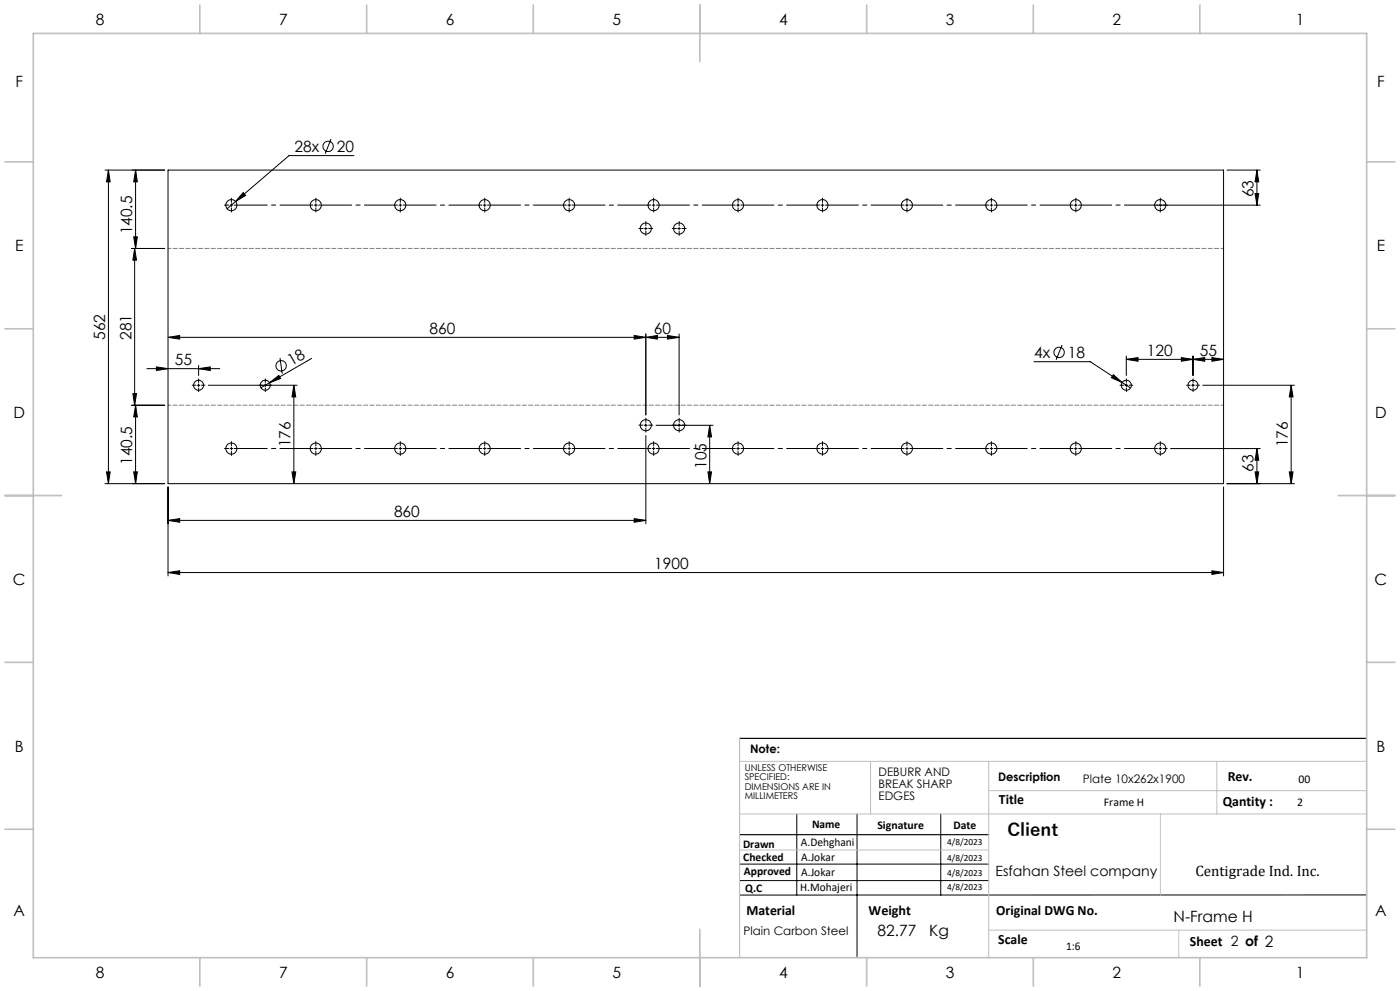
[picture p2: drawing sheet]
<svg xmlns="http://www.w3.org/2000/svg" width="420mm" height="297mm" viewBox="0 0 420 297" stroke-linecap="round" stroke-linejoin="round" font-family="sans-serif">
<g fill="none" stroke="#000" stroke-width=".3">
<path d="M31.5 51h17.9M32.5 51l.6 3.5h-1.1zM32.5 51v94M40.7 51v23.5M40.7 51l.5 3.5h-1.1zM50.4 51h316.7v94h-316.7zM73 57.7l.7 .9-3 1.8zM99.3 41.7l-1.8 4.4M106.2 46.6h-19.5l-18.6 16M368.1 51h10M376.5 58h1.1l-.5 3.5zM377.1 51l.5 3.5h-1.1z"/>
<path d="M377.1 51v10.5M39.4 74.5h10M40.1 71h1.1l-.5 3.5zM40.4 74.5v47M40.4 74.5l.6 3.5h-1.1zM193.3 68.5h.9M193.7 68.1v.8M203.3 68.5h.9M203.7 68.1v.8M322.3 61.5h.8M322.7 61.1v.8M347 61.5h31.1"/>
<path d="M39.9 118h1.1l-.6 3.5zM44.1 110.5h21.8M46.9 110l3.5 .5-3.5 .6zM50.4 101.1l3.5-.6v1.1zM59.2 115.5h.8M59.6 110.5l3.5-.5v1.1zM59.6 109.5v3M59.6 115v.9M62.5 115.5h26.6M79.6 115v.9M80.9 114.7l2.7-2.2 .6 .9zM80.9 114.7l-2.6 1.5"/>
<path d="M84 107.3l.7 4.7M88.2 115.5v29.5M88.2 115.5l.5 3.5h-1.1zM93.5 107.4l-12.6 7.3M190.3 100.5l3.4 .6-3.4 .5zM193.7 101.1l3.5-.6v1.1zM193.7 100.1v24.3M200.2 100.5l3.5 .6-3.5 .5zM203.7 100.1v24.3M203.7 101.1h-153.3M310.2 108.4h16.9l12.1 7.9M318.6 103.4l-1.8 4.4"/>
<path d="M334 112.3l2.7 2.3-3.3-1.4zM337.5 115.5h.8M337.9 106.7v5.8M337.9 107.7h29.2M337.9 107.7l3.5-.5v1.1zM337.9 115v.9M354.4 107.2l3.5 .5-3.5 .6zM357.5 115.5h.8M357.9 115v.9M357.9 107.7l3.5-.5v1.1zM357.9 106.7v5.8M360.8 115.5h27.5"/>
<path d="M363.6 107.2l3.5 .5-3.5 .6zM387.4 115.5v29.5M387.4 115.5l.5 3.5h-1.1zM39.4 121.5h10M40.7 121.5v23.5M40.7 121.5l.5 3.5h-1.1zM193.3 127.5h.9M193.7 127v.8M193.7 130.5v26.5M196.8 127.5h17.1M203.7 127v.8M212.9 127.5l.6 3.4h-1.1z"/>
<path d="M212.9 127.5v17.5M322.3 134.4h.8M322.7 134v.9M351.2 134.4h26.9M377.1 134.4l.5 3.5h-1.1zM377.1 134.4v10.6M31.5 145h17.9M32 141.4h1.1l-.6 3.6zM40.1 141.4h1.1l-.5 3.6zM50.4 156l3.5-.6v1.1zM50.4 145.9v26.7M50.4 156h143.3"/>
<path d="M87.6 141.4h1.1l-.5 3.6zM190.3 155.4l3.4 .6-3.4 .5zM212.4 141.4h1.1l-.6 3.6zM367.1 145.9v26.7M368.1 145h20.2M376.5 141.4h1.1l-.5 3.6zM386.8 141.4h1.1l-.5 3.6zM50.4 171.6l3.5-.5v1.1zM50.4 171.6h316.7M363.6 171.1l3.5 .5-3.5 .6zM221.9 259h74.7M239 243.9v24.3"/>
<path d="M257.1 243.9v43.1M282.2 243.9v24.3M221.9 263.9h74.7M410 268.2h-188.1"/>
<circle cx="98.4" cy="43.9" r="1.55"/>
<circle cx="69.4" cy="61.5" r="1.67"/>
<circle cx="94.7" cy="61.5" r="1.67"/>
<circle cx="120.1" cy="61.5" r="1.67"/>
<circle cx="145.4" cy="61.5" r="1.67"/>
<circle cx="170.7" cy="61.5" r="1.66"/>
<circle cx="193.7" cy="68.5" r="1.66"/>
<circle cx="196.1" cy="61.5" r="1.67"/>
<circle cx="203.7" cy="68.5" r="1.66"/>
<circle cx="221.4" cy="61.5" r="1.67"/>
<circle cx="246.7" cy="61.5" r="1.67"/>
<circle cx="272.1" cy="61.5" r="1.67"/>
<circle cx="297.4" cy="61.5" r="1.67"/>
<circle cx="322.7" cy="61.5" r="1.67"/>
<circle cx="348.1" cy="61.5" r="1.67"/>
<circle cx="59.6" cy="115.5" r="1.5"/>
<circle cx="79.6" cy="115.5" r="1.5"/>
<circle cx="84.3" cy="109.6" r="1.56"/>
<circle cx="317.7" cy="105.6" r="1.55"/>
<circle cx="337.9" cy="115.5" r="1.5"/>
<circle cx="357.9" cy="115.5" r="1.49"/>
<circle cx="69.4" cy="134.4" r="1.67"/>
<circle cx="94.7" cy="134.4" r="1.67"/>
<circle cx="120.1" cy="134.4" r="1.67"/>
<circle cx="145.4" cy="134.4" r="1.67"/>
<circle cx="170.7" cy="134.4" r="1.66"/>
<circle cx="193.7" cy="127.4" r="1.66"/>
<circle cx="196.1" cy="134.4" r="1.67"/>
<circle cx="203.7" cy="127.4" r="1.66"/>
<circle cx="221.4" cy="134.4" r="1.67"/>
<circle cx="246.7" cy="134.4" r="1.67"/>
<circle cx="272.1" cy="134.4" r="1.67"/>
<circle cx="297.4" cy="134.4" r="1.67"/>
<circle cx="322.7" cy="134.4" r="1.67"/>
<circle cx="348.1" cy="134.4" r="1.67"/>
</g>
<g fill="none" stroke="#000" stroke-width=".3" stroke-dasharray="15.2 1.3 1.3 1.3">
<path d="M68.6 61.5h-1.3M69.4 61.5h-.4M69.4 61.5v.4M69.4 61.5h.4M69.4 61.5v-.4M69.4 62.3v1.3M69.4 60.6v-1.2M94.8 61.5h-.5M94.8 61.5v.4M94.8 61.5h.4M94.8 61.5v-.4M94.8 62.3v1.3"/>
<path d="M94.8 60.6v-1.2M120.1 61.5h-.4M120.1 61.5v.4M120.1 61.5h.4M120.1 61.5v-.4M120.1 62.3v1.3M120.1 60.6v-1.2M145.4 61.5h-.4M145.4 61.5v.4M145.4 61.5h.4M145.4 61.5v-.4M145.4 62.3v1.3"/>
<path d="M145.4 60.6v-1.2M170.8 61.5h-.5M170.8 61.5v.4M170.8 61.5h.4M170.8 61.5v-.4M170.8 62.3v1.3M170.8 60.6v-1.2M192.9 68.5h-1.2M193.8 69.3v1.3M193.8 67.6v-1.2M194.6 68.5h1.2M196.1 61.5h-.4"/>
<path d="M196.1 61.5v.4M196.1 61.5h.4M196.1 61.5v-.4M196.1 62.3v1.3M196.1 60.6v-1.2M202.9 68.5h-1.2M203.8 69.3v1.3M203.8 67.6v-1.2M204.6 68.5h1.2M221.4 61.5h-.4M221.4 61.5v.4M221.4 61.5h.4"/>
<path d="M221.4 61.5v-.4M221.4 62.3v1.3M221.4 60.6v-1.2M246.8 61.5h-.5M246.8 61.5v.4M246.8 61.5h.4M246.8 61.5v-.4M246.8 62.3v1.3M246.8 60.6v-1.2M272.1 61.5h-.4M272.1 61.5v.4M272.1 61.5h.4"/>
<path d="M272.1 61.5v-.4M272.1 62.3v1.3M272.1 60.6v-1.2M297.4 61.5h-.4M297.4 61.5v.4M297.4 61.5h.4M297.4 61.5v-.4M297.4 62.3v1.3M297.4 60.6v-1.2M322.8 62.3v1.3M322.8 60.6v-1.2M348.1 61.5h-.4"/>
<path d="M348.1 61.5v.4M348.1 61.5h.4M348.1 61.5v-.4M348.1 62.3v1.3M348.1 60.6v-1.2M348.9 61.5h1.3M58.8 115.4h-1.1M59.6 116.3v1.1M59.6 114.6v-1.1M60.4 115.4h1.1M78.8 115.4h-1.1M79.6 116.3v1.1"/>
<path d="M79.6 114.6v-1.1M80.4 115.4h1.1M337.1 115.4h-1.1M337.9 116.3v1.1M337.9 114.6v-1.1M338.8 115.4h1M357.1 115.4h-1.1M357.9 116.3v1.1M357.9 114.6v-1.1M358.8 115.4h1M68.6 134.4h-1.3M69.4 134.4h-.4"/>
<path d="M69.4 134.4v.4M69.4 134.4h.4M69.4 134.4v-.4M69.4 135.3v1.2M69.4 133.6v-1.3M94.8 134.4h-.5M94.8 134.4v.4M94.8 134.4h.4M94.8 134.4v-.4M94.8 135.3v1.2M94.8 133.6v-1.3M120.1 134.4h-.4"/>
<path d="M120.1 134.4v.4M120.1 134.4h.4M120.1 134.4v-.4M120.1 135.3v1.2M120.1 133.6v-1.3M145.4 134.4h-.4M145.4 134.4v.4M145.4 134.4h.4M145.4 134.4v-.4M145.4 135.3v1.2M145.4 133.6v-1.3M170.8 134.4h-.5"/>
<path d="M170.8 134.4v.4M170.8 134.4h.4M170.8 134.4v-.4M170.8 135.3v1.2M170.8 133.6v-1.3M192.9 127.4h-1.2M193.8 128.3v1.2M193.8 126.6v-1.3M194.6 127.4h1.2M196.1 134.4h-.4M196.1 134.4v.4M196.1 134.4h.4"/>
<path d="M196.1 134.4v-.4M196.1 135.3v1.2M196.1 133.6v-1.3M202.9 127.4h-1.2M203.8 128.3v1.2M203.8 126.6v-1.3M204.6 127.4h1.2M221.4 134.4h-.4M221.4 134.4v.4M221.4 134.4h.4M221.4 134.4v-.4M221.4 135.3v1.2"/>
<path d="M221.4 133.6v-1.3M246.8 134.4h-.5M246.8 134.4v.4M246.8 134.4h.4M246.8 134.4v-.4M246.8 135.3v1.2M246.8 133.6v-1.3M272.1 134.4h-.4M272.1 134.4v.4M272.1 134.4h.4M272.1 134.4v-.4M272.1 135.3v1.2"/>
<path d="M272.1 133.6v-1.3M297.4 134.4h-.4M297.4 134.4v.4M297.4 134.4h.4M297.4 134.4v-.4M297.4 135.3v1.2M297.4 133.6v-1.3M322.8 135.3v1.2M322.8 133.6v-1.3M348.1 134.4h-.4M348.1 134.4v.4M348.1 134.4h.4"/>
<path d="M348.1 134.4v-.4M348.1 135.3v1.2M348.1 133.6v-1.3M348.9 134.4h1.3"/>
</g>
<g fill="none" stroke="#000" stroke-width=".3" stroke-dasharray="15.2 1.3 1.3 1.3" stroke-dashoffset="5.3">
<path d="M93.9 61.5h-23.6M119.3 61.5h-23.7M144.6 61.5h-23.7M169.9 61.5h-23.6M195.3 61.5h-23.7M220.6 61.5h-23.7M245.9 61.5h-23.6M271.3 61.5h-23.7M296.6 61.5h-23.7M321.9 61.5h-23.6M347.3 61.5h-23.7M93.9 134.4h-23.6"/>
<path d="M119.3 134.4h-23.7M144.6 134.4h-23.7M169.9 134.4h-23.6M195.3 134.4h-23.7M220.6 134.4h-23.7M245.9 134.4h-23.6M271.3 134.4h-23.7M296.6 134.4h-23.7M321.9 134.4h-23.6M347.3 134.4h-23.7"/>
</g>
<path d="M221.9 221.3h188.1M221.9 250.2h74.7" fill="none" stroke="#000" stroke-width=".35"/>
<path d="M367.1 74.5h-316.7M50.4 121.4h316.7" fill="none" stroke="#808080" stroke-width=".3" stroke-dasharray="1.3 .6" stroke-dashoffset=".4"/>
<path d="M221.9 228.2h188.1M261.2 228.2v15.7M296.6 228.2v58.8M296.6 237h113.4M365.1 228.2v15.7M221.9 243.9h188.1M221.9 254.7h74.7M348.1 243.9v24.3M296.6 278.8h113.4M353.6 278.8v8.2" fill="none" stroke="#c0c0c0" stroke-width=".3"/>
<path d="M221.9 221.3v65.7" fill="none" stroke="#c0c0c0" stroke-width=".35"/>
<g fill="none" stroke="#c0c0c0" stroke-width=".5">
<path d="M10 10h400v277h-400zM60 1.5v8.5M110 1.5v8.5M160 1.5v8.5M210 1.5v17M260 1.5v8.5M310 1.5v8.5M360 1.5v8.5M1.5 48.5h8.5M410 48.5h8.5M1.5 98.5h8.5M410 98.5h8.5"/>
<path d="M1.5 148.5h17M401.5 148.5h17M1.5 198.5h8.5M410 198.5h8.5M1.5 248.5h8.5M410 248.5h8.5M210 278.5v17M60 287v8.5M110 287v8.5M160 287v8.5M260 287v8.5M310 287v8.5"/>
<path d="M360 287v8.5"/>
</g>
<g fill="#000">
<path d="M80.9 114.7l2.7-2.2 .6 .9z"/>
<path d="M32.5 51l.6 3.5h-1.1zM32 141.4h1.1l-.6 3.6zM212.9 127.5l.6 3.4h-1.1zM212.4 141.4h1.1l-.6 3.6zM377.1 51l.5 3.5h-1.1zM376.5 58h1.1l-.5 3.5z"/>
<path d="M73 57.7l-2.3 2.7 3-1.8zM334 112.3l-.6 .9 3.3 1.4z"/>
<path d="M363.6 107.2l3.5 .5-3.5 .6zM357.9 107.7l3.5-.5v1.1zM354.4 107.2l3.5 .5-3.5 .6zM337.9 107.7l3.5-.5v1.1zM200.2 100.5l3.5 .6-3.5 .5zM193.7 101.1l3.5-.6v1.1z"/>
<path d="M40.1 141.4h1.1l-.5 3.6zM40.7 121.5l.5 3.5h-1.1zM40.1 71h1.1l-.5 3.5zM40.7 51l.5 3.5h-1.1zM39.9 118h1.1l-.6 3.5zM40.4 74.5l.6 3.5h-1.1zM87.6 141.4h1.1l-.5 3.6zM88.2 115.5l.5 3.5h-1.1zM376.5 141.4h1.1l-.5 3.6zM377.1 134.4l.5 3.5h-1.1zM386.8 141.4h1.1l-.5 3.6zM387.4 115.5l.5 3.5h-1.1z"/>
<path d="M50.4 171.6l3.5-.5v1.1zM363.6 171.1l3.5 .5-3.5 .6zM50.4 156l3.5-.6v1.1zM190.3 155.4l3.4 .6-3.4 .5zM46.9 110l3.5 .5-3.5 .6zM59.6 110.5l3.5-.5v1.1zM50.4 101.1l3.5-.6v1.1zM190.3 100.5l3.4 .6-3.4 .5z"/>
</g>
<text font-size="5.3" x="302.2" y="250.7">Client</text>
<g font-size="4.7">
<text x="28.7" y="7.6">8</text>
<text x="83.7" y="7.6">7</text>
<text x="133.7" y="7.6">6</text>
<text x="183.7" y="7.6">5</text>
<text x="233.7" y="7.6">4</text>
<text x="283.7" y="7.6">3</text>
<text x="333.7" y="7.6">2</text>
<text x="388.7" y="7.6">1</text>
<text x="4.6" y="26.1">F</text>
<text x="413.1" y="26.1">F</text>
<text x="88.3" y="45.6">28x</text>
<text x="101" y="45.6">20</text>
<text x="376.1" y="59.1" transform="rotate(-90 376.1 59.1)">63</text>
<text x="39.7" y="70.3" transform="rotate(-90 39.7 70.3)">140.5</text>
<text x="4.5" y="75.3">E</text>
<text x="413" y="75.3">E</text>
<text x="31.5" y="101.8" transform="rotate(-90 31.5 101.8)">562</text>
<text x="39.4" y="101.8" transform="rotate(-90 39.4 101.8)">281</text>
<text x="128.8" y="100.1">860</text>
<text x="196.2" y="100.1">60</text>
<text x="310.2" y="107.3">4x</text>
<text x="320.3" y="107.3">18</text>
<text x="344" y="106.7">120</text>
<text x="359.9" y="106.7">55</text>
<text x="52.4" y="109.5">55</text>
<text x="87.4" y="109.8" transform="rotate(-30 87.4 109.8)">18</text>
<text x="4" y="125.3">D</text>
<text x="412.5" y="125.3">D</text>
<text x="87.2" y="134.1" transform="rotate(-90 87.2 134.1)">176</text>
<text x="386.3" y="134.1" transform="rotate(-90 386.3 134.1)">176</text>
<text x="39.7" y="139.4" transform="rotate(-90 39.7 139.4)">140.5</text>
<text x="211.9" y="140.5" transform="rotate(-90 211.9 140.5)">105</text>
<text x="376.1" y="141.4" transform="rotate(-90 376.1 141.4)">63</text>
<text x="118.2" y="154.9">860</text>
<text x="196.3" y="170.6">1900</text>
<text x="3.9" y="175.3">C</text>
<text x="412.4" y="175.3">C</text>
<text x="4.4" y="225.3">B</text>
<text x="412.9" y="225.3">B</text>
<text x="4" y="274.6">A</text>
<text x="412.5" y="274.6">A</text>
<text x="263.3" y="280.5">82.77</text>
<text x="278.8" y="280.5">Kg</text>
<text x="352.1" y="276.4">N-Frame H</text>
<text x="28.7" y="293.1">8</text>
<text x="83.7" y="293.1">7</text>
<text x="133.7" y="293.1">6</text>
<text x="183.7" y="293.1">5</text>
<text x="233.7" y="293.1">4</text>
<text x="283.7" y="293.1">3</text>
<text x="333.7" y="293.1">2</text>
<text x="388.7" y="293.1">1</text>
</g>
<text font-size="4.5" x="358.6" y="262.6">Centigrade Ind. Inc.</text>
<g font-size="4.2">
<text x="368.3" y="234.1">Rev.</text>
<text x="299.7" y="240.9">Title</text>
<text x="366.8" y="241.6">Qantity :</text>
<text x="298.6" y="262.6">Esfahan Steel company</text>
<text x="223.9" y="274.2">Material</text>
<text x="260.6" y="274.2">Weight</text>
<text x="298.9" y="274.2">Original DWG No.</text>
<text x="299.5" y="282.8">Scale</text>
<text x="357" y="283.6">Sheet 2 of 2</text>
</g>
<g font-size="3.5">
<text x="225" y="225.7">Note:</text>
<text x="263.6" y="232.6">DEBURR AND</text>
<text x="263.6" y="236.1">BREAK SHARP</text>
<text x="263.6" y="239.7">EDGES</text>
<text x="299.4" y="234.1">Description</text>
<text x="324.9" y="234.7">Plate 10x262x1900</text>
<text x="389.6" y="234.7">00</text>
<text x="331.2" y="241.6">Frame H</text>
<text x="389.2" y="241.6">2</text>
<text x="243.6" y="248.1">Name</text>
<text x="263.2" y="248.5">Signature</text>
<text x="286" y="248.5">Date</text>
<text x="222.9" y="254">Drawn</text>
<text x="240.3" y="253.6">A.Dehghani</text>
<text x="240.4" y="257.9">A.Jokar</text>
<text x="223" y="258.1">Checked</text>
<text x="223.2" y="262.1">Approved</text>
<text x="240.4" y="262.4">A.Jokar</text>
<text x="223.6" y="267.4">Q.C</text>
<text x="240.1" y="267.1">H.Mohajeri</text>
<text x="223.1" y="280.2">Plain Carbon Steel</text>
<text x="319.8" y="284.6">1:6</text>
</g>
<g font-size="2.8">
<text x="223.4" y="231">UNLESS OTHERWISE</text>
<text x="223.4" y="233.8">SPECIFIED:</text>
<text x="223.4" y="236.7">DIMENSIONS ARE IN</text>
<text x="223.4" y="239.5">MILLIMETERS</text>
<text x="284.2" y="253.2">4/8/2023</text>
<text x="284.2" y="258.1">4/8/2023</text>
<text x="284.2" y="262.7">4/8/2023</text>
<text x="284.2" y="266.6">4/8/2023</text>
</g>
</svg>
